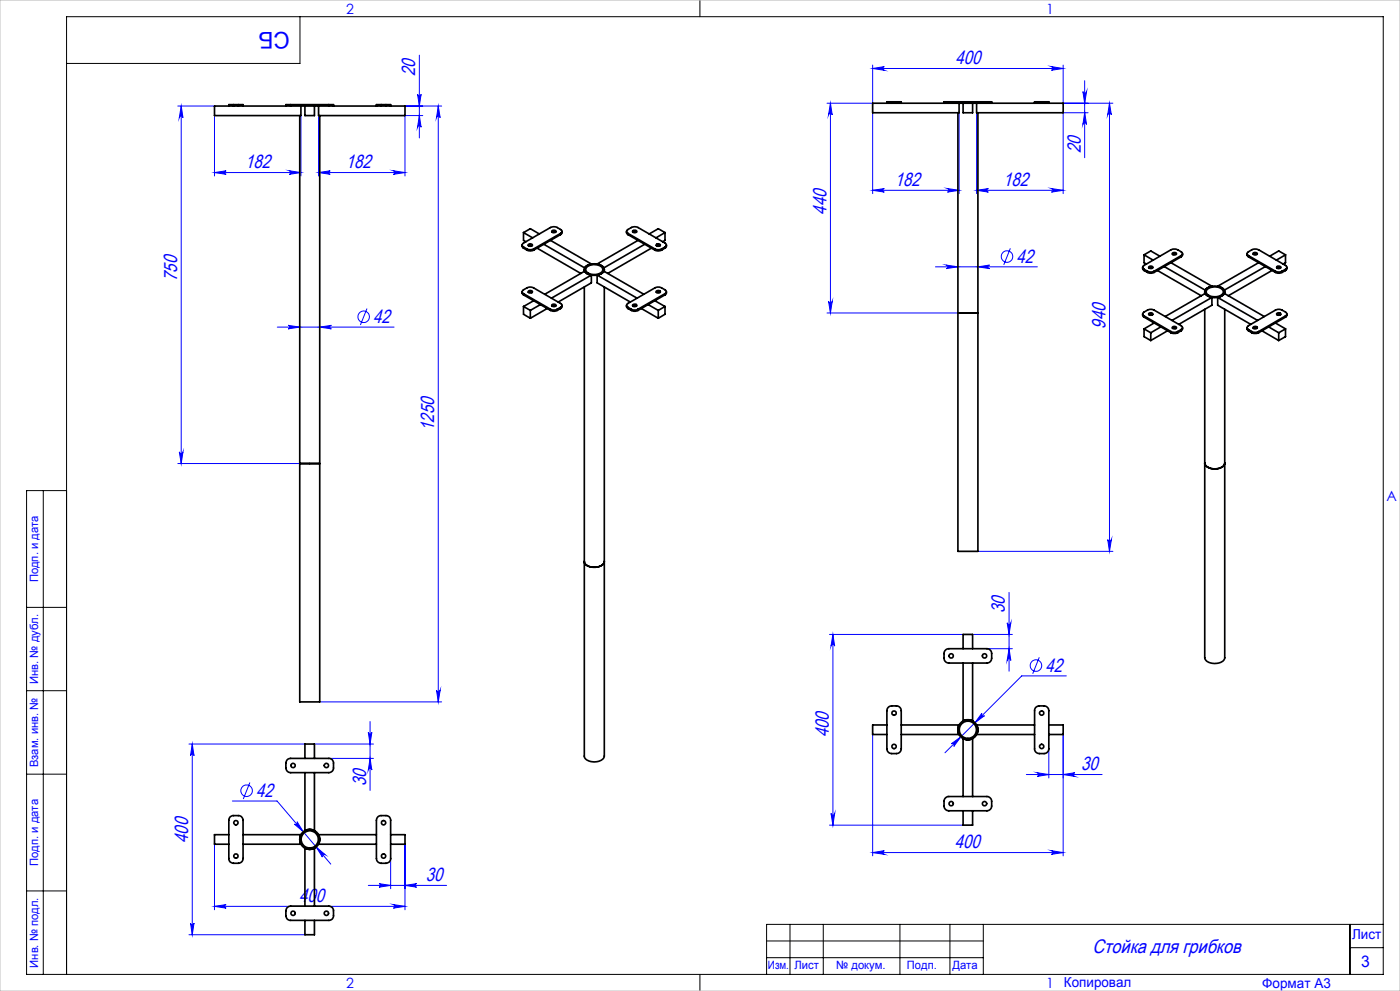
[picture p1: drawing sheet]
<svg xmlns="http://www.w3.org/2000/svg" width="420mm" height="297mm" viewBox="0 0 420 297" stroke-linecap="round" stroke-linejoin="round" font-family="sans-serif">
<g fill="none" stroke="#00f" stroke-width=".3">
<path d="M125.8 16.5v24.8M261.8 19.5v11.4h-13.7M315.4 20l3.5 .5-3.5 .6a.55 .55 0 0 0 .6-.6 .55 .55 0 0 0-.6-.5zM318.9 19.5v11.4h15M53.3 31.8h11M54.4 31.8v107.1M54.4 31.8l.5 3.5a.55 .55 0 0 0-.6-.5 .55 .55 0 0 0-.5 .5zM64.3 34.6v18.1M90.3 34.6v18.1M95.6 34.6v18.1M121.5 31.8h11M125.3 28.3a.53 .53 0 0 0 .5 .5 .53 .53 0 0 0 .5-.5l-.5 3.5z"/>
<path d="M125.8 34.6l.5 3.5a.53 .53 0 0 0-.5-.5 .53 .53 0 0 0-.5 .5zM126.8 34.6h-5.3v18.1M131.5 31.8v178.6M131.5 31.8l.5 3.5a.55 .55 0 0 0-.5-.5 .55 .55 0 0 0-.5 .5zM249.1 30.9v62.9M249.1 30.9l.6 3.5a.55 .55 0 0 0-.6-.5 .55 .55 0 0 0-.5 .5zM261.8 33.8v24.2M261.8 20.5h57.1M261.8 20.5l3.5-.5a.55 .55 0 0 0-.5 .5 .55 .55 0 0 0 .5 .6zM287.7 33.8v24.2M293 33.8v24.2M324.9 27.4a.55 .55 0 0 0 .5 .5 .55 .55 0 0 0 .6-.5l-.6 3.5z"/>
<path d="M325.4 24.2v23.1M325.4 33.8l.6 3.5a.55 .55 0 0 0-.6-.5 .55 .55 0 0 0-.5 .5zM326.4 33.8h-7.5v24.2M332.8 30.9v134.3M332.8 30.9l.6 3.5a.55 .55 0 0 0-.5-.5 .55 .55 0 0 0-.6 .5zM64.3 51.7l3.5-.5a.53 .53 0 0 0-.5 .5 .53 .53 0 0 0 .5 .5zM64.3 51.7h26M86.8 51.2l3.5 .5-3.5 .5a.53 .53 0 0 0 .5-.5 .53 .53 0 0 0-.5-.5zM95.6 51.7l3.5-.5a.53 .53 0 0 0-.5 .5 .53 .53 0 0 0 .5 .5zM95.6 51.7h25.9M118 51.2l3.5 .5-3.5 .5a.53 .53 0 0 0 .5-.5 .53 .53 0 0 0-.5-.5zM261.8 57l3.5-.5a.53 .53 0 0 0-.5 .5 .53 .53 0 0 0 .5 .6z"/>
<path d="M261.8 57h25.9M284.2 56.5l3.5 .5-3.5 .6a.53 .53 0 0 0 .5-.6 .53 .53 0 0 0-.5-.5zM293 57l3.5-.5a.53 .53 0 0 0-.5 .5 .53 .53 0 0 0 .5 .6zM293 57h25.9M315.4 56.5l3.5 .5-3.5 .6a.53 .53 0 0 0 .6-.6 .53 .53 0 0 0-.6-.5zM280.6 80h30.6M283.8 79.4l3.6 .6-3.6 .5a.53 .53 0 0 0 .6-.5 .53 .53 0 0 0-.6-.6zM293.4 80l3.5-.6a.53 .53 0 0 0-.5 .6 .53 .53 0 0 0 .5 .5zM303.1 74.4l-2 5M83.2 98h35M86.4 97.5l3.5 .5-3.5 .6a.53 .53 0 0 0 .5-.6 .53 .53 0 0 0-.5-.5zM95.9 98l3.5-.5a.53 .53 0 0 0-.5 .5 .53 .53 0 0 0 .5 .6z"/>
<path d="M110.1 92.5l-2 4.9M248.1 93.8h39.2M248.6 90.3a.55 .55 0 0 0 .5 .5 .55 .55 0 0 0 .6-.5l-.6 3.5zM53.3 138.9h36.6M53.8 135.4a.55 .55 0 0 0 .5 .5 .55 .55 0 0 0 .6-.5l-.5 3.5zM293.4 165.2h40.5M302.7 177.5v23.7M332.3 161.7a.55 .55 0 0 0 .6 .5 .55 .55 0 0 0 .5-.5l-.6 3.5zM248.8 190.1h40.1M249.9 190.1l.5 3.5a.55 .55 0 0 0-.5-.5 .55 .55 0 0 0-.6 .5zM249.9 190.1v57.2M291.8 190.1h11.9"/>
<path d="M296.1 194.4h7.6M302.2 186.7a.55 .55 0 0 0 .5 .5 .55 .55 0 0 0 .5-.5l-.5 3.4zM302.7 194.4l.5 3.5a.55 .55 0 0 0-.5-.5 .55 .55 0 0 0-.5 .5zM311.8 197l-2 4.9M95.9 210.4h36.6M110.5 219.5a.53 .53 0 0 0 .5 .5 .53 .53 0 0 0 .5-.5l-.5 3.5zM111 216.2v20.7M131 206.8a.55 .55 0 0 0 .5 .6 .55 .55 0 0 0 .5-.6l-.5 3.6zM294.6 213.7a.54 .54 0 0 0 0 .8 .54 .54 0 0 0 .7 0l-2.8 2.1zM319.9 202.6h-13.4l-23 23M56.7 223h34.8M57.7 223l.5 3.5a.53 .53 0 0 0-.5-.5 .53 .53 0 0 0-.6 .5z"/>
<path d="M57.7 223v57.1M75 234.5l-2 5M94.4 223h17.6M98.6 227.3h13.4M111 227.3l.5 3.5a.53 .53 0 0 0-.5-.5 .53 .53 0 0 0-.5 .5zM261.8 220.2v36.3M285.4 222.9l2.9-2.1-2.2 2.9a.54 .54 0 0 0 0-.7 .54 .54 0 0 0-.7-.1zM307.9 232.1h22.7M311.1 231.6l3.5 .5-3.5 .6a.55 .55 0 0 0 .6-.6 .55 .55 0 0 0-.6-.5zM314.6 224.4v8.7M318.9 220.2v36.3M318.9 232.1l3.5-.5a.55 .55 0 0 0-.5 .5 .55 .55 0 0 0 .5 .6z"/>
<path d="M64.3 253v19.7M69.7 240.1h13.4l16.1 18.9M88.3 247a.54 .54 0 0 0 .7 0 .54 .54 0 0 0 .1-.7l1.9 3zM94.9 253.9l2.6 2.2a.54 .54 0 0 0-.7 0 .54 .54 0 0 0-.1 .8zM117.2 257.3v9M121.5 253v19.7M248.8 247.3h40.1M249.3 243.8a.55 .55 0 0 0 .6 .5 .55 .55 0 0 0 .5-.5l-.5 3.5zM261.8 255.5l3.5-.6a.55 .55 0 0 0-.5 .6 .55 .55 0 0 0 .5 .5zM261.8 255.5h57.1M315.4 254.9l3.5 .6-3.5 .5a.55 .55 0 0 0 .6-.5 .55 .55 0 0 0-.6-.6zM57.1 276.6a.53 .53 0 0 0 .6 .5 .53 .53 0 0 0 .5-.5l-.5 3.5z"/>
<path d="M64.3 271.6h57.2M64.3 271.6l3.5-.5a.53 .53 0 0 0-.5 .5 .53 .53 0 0 0 .5 .6zM110.5 265.4h23.5M113.7 264.8l3.5 .6-3.5 .5a.53 .53 0 0 0 .5-.5 .53 .53 0 0 0-.5-.6zM118 271.1l3.5 .5-3.5 .6a.53 .53 0 0 0 .5-.6 .53 .53 0 0 0-.5-.5zM121.5 265.4l3.5-.6a.53 .53 0 0 0-.5 .6 .53 .53 0 0 0 .5 .5zM56.7 280.1h34.8"/>
<circle cx="302.1" cy="76.9" r="1.73"/>
<circle cx="109.1" cy="94.9" r="1.73"/>
<circle cx="310.8" cy="199.5" r="1.73"/>
<circle cx="74" cy="237" r="1.73"/>
</g>
<g fill="none" stroke="#000" stroke-width=".3">
<path d="M90 5v14h-70M210 0v5M13 147v145M20 147h-12v145h407v-287h-395v287M8 182h12M8 207h12M8 232h12M8 267h12M237 277v15M247 277v15M270 277v15M285 277v15"/>
<path d="M295 277v15M405 277v15M415 277h-185v15M210 292v5M230 282h65M230 287h65M405 284h10"/>
</g>
<path d="M0 0h420v297h-420z" fill="none" stroke="#c0c0c0" stroke-width=".3"/>
<g fill="#00f">
<path d="M315.4 56.5l3.5 .5-3.5 .6a.53 .53 0 0 0 .6-.6 .53 .53 0 0 0-.6-.5zM293 57l3.5-.5a.53 .53 0 0 0-.5 .5 .53 .53 0 0 0 .5 .6zM284.2 56.5l3.5 .5-3.5 .6a.53 .53 0 0 0 .5-.6 .53 .53 0 0 0-.5-.5zM261.8 57l3.5-.5a.53 .53 0 0 0-.5 .5 .53 .53 0 0 0 .5 .6zM315.4 254.9l3.5 .6-3.5 .5a.55 .55 0 0 0 .6-.5 .55 .55 0 0 0-.6-.6zM261.8 255.5l3.5-.6a.55 .55 0 0 0-.5 .6 .55 .55 0 0 0 .5 .5zM118 51.2l3.5 .5-3.5 .5a.53 .53 0 0 0 .5-.5 .53 .53 0 0 0-.5-.5zM95.6 51.7l3.5-.5a.53 .53 0 0 0-.5 .5 .53 .53 0 0 0 .5 .5zM86.8 51.2l3.5 .5-3.5 .5a.53 .53 0 0 0 .5-.5 .53 .53 0 0 0-.5-.5zM64.3 51.7l3.5-.5a.53 .53 0 0 0-.5 .5 .53 .53 0 0 0 .5 .5z"/>
<path d="M261.8 20.5l3.5-.5a.55 .55 0 0 0-.5 .5 .55 .55 0 0 0 .5 .6zM315.4 20l3.5 .5-3.5 .6a.55 .55 0 0 0 .6-.6 .55 .55 0 0 0-.6-.5zM283.8 79.4l3.6 .6-3.6 .5a.53 .53 0 0 0 .6-.5 .53 .53 0 0 0-.6-.6zM293.4 80l3.5-.6a.53 .53 0 0 0-.5 .6 .53 .53 0 0 0 .5 .5zM285.4 222.9a.54 .54 0 0 1 .7 0 .54 .54 0 0 1 0 .8l2.2-2.9zM294.6 213.7l-2.1 2.9 2.8-2.1a.54 .54 0 0 1-.7 0 .54 .54 0 0 1 0-.8zM311.1 231.6l3.5 .5-3.5 .6a.55 .55 0 0 0 .6-.6 .55 .55 0 0 0-.6-.5zM318.9 232.1l3.5-.5a.55 .55 0 0 0-.5 .5 .55 .55 0 0 0 .5 .6zM86.4 97.5l3.5 .5-3.5 .6a.53 .53 0 0 0 .5-.6 .53 .53 0 0 0-.5-.5zM95.9 98l3.5-.5a.53 .53 0 0 0-.5 .5 .53 .53 0 0 0 .5 .6zM64.3 271.6l3.5-.5a.53 .53 0 0 0-.5 .5 .53 .53 0 0 0 .5 .6zM118 271.1l3.5 .5-3.5 .6a.53 .53 0 0 0 .5-.6 .53 .53 0 0 0-.5-.5zM113.7 264.8l3.5 .6-3.5 .5a.53 .53 0 0 0 .5-.5 .53 .53 0 0 0-.5-.6zM121.5 265.4l3.5-.6a.53 .53 0 0 0-.5 .6 .53 .53 0 0 0 .5 .5zM94.9 253.9l1.8 3a.54 .54 0 0 1 .1-.8 .54 .54 0 0 1 .7 0zM88.3 247l2.7 2.3-1.9-3a.54 .54 0 0 1-.1 .7 .54 .54 0 0 1-.7 0z"/>
<path d="M302.7 194.4l.5 3.5a.55 .55 0 0 0-.5-.5 .55 .55 0 0 0-.5 .5zM302.2 186.7a.55 .55 0 0 0 .5 .5 .55 .55 0 0 0 .5-.5l-.5 3.4zM111 227.3l.5 3.5a.53 .53 0 0 0-.5-.5 .53 .53 0 0 0-.5 .5zM110.5 219.5a.53 .53 0 0 0 .5 .5 .53 .53 0 0 0 .5-.5l-.5 3.5z"/>
<path d="M332.3 161.7a.55 .55 0 0 0 .6 .5 .55 .55 0 0 0 .5-.5l-.6 3.5zM332.8 30.9l.6 3.5a.55 .55 0 0 0-.5-.5 .55 .55 0 0 0-.6 .5zM325.4 33.8l.6 3.5a.55 .55 0 0 0-.6-.5 .55 .55 0 0 0-.5 .5zM324.9 27.4a.55 .55 0 0 0 .5 .5 .55 .55 0 0 0 .6-.5l-.6 3.5zM248.6 90.3a.55 .55 0 0 0 .5 .5 .55 .55 0 0 0 .6-.5l-.6 3.5zM249.1 30.9l.6 3.5a.55 .55 0 0 0-.6-.5 .55 .55 0 0 0-.5 .5zM131 206.8a.55 .55 0 0 0 .5 .6 .55 .55 0 0 0 .5-.6l-.5 3.6zM131.5 31.8l.5 3.5a.55 .55 0 0 0-.5-.5 .55 .55 0 0 0-.5 .5zM53.8 135.4a.55 .55 0 0 0 .5 .5 .55 .55 0 0 0 .6-.5l-.5 3.5zM54.4 31.8l.5 3.5a.55 .55 0 0 0-.6-.5 .55 .55 0 0 0-.5 .5zM125.8 34.6l.5 3.5a.53 .53 0 0 0-.5-.5 .53 .53 0 0 0-.5 .5zM125.3 28.3a.53 .53 0 0 0 .5 .5 .53 .53 0 0 0 .5-.5l-.5 3.5z"/>
<path d="M249.9 190.1l.5 3.5a.55 .55 0 0 0-.5-.5 .55 .55 0 0 0-.6 .5zM249.3 243.8a.55 .55 0 0 0 .6 .5 .55 .55 0 0 0 .5-.5l-.5 3.5zM57.7 223l.5 3.5a.53 .53 0 0 0-.5-.5 .53 .53 0 0 0-.6 .5zM57.1 276.6a.53 .53 0 0 0 .6 .5 .53 .53 0 0 0 .5-.5l-.5 3.5z"/>
</g>
<g fill="none" stroke="#000" stroke-width=".5">
<path d="M68.7 31.8h1.4M68.7 31.8h-4.4v2.8h26v-2.8M70.1 31.4h-1.4v.4M70.1 31.8h1.4M70.1 31.4v.4M70.1 31.4h1.4M71.5 31.4h1.4v.4M71.5 31.8h1.4M71.5 31.4v.4M72.9 31.8h12.9M85.8 31.8h1.4M87.2 31.4h-1.4v.4"/>
<path d="M87.2 31.8h11.4M87.2 31.4h11.4M87.2 31.4v.4M89.9 34.6v175.8h6v-175.8M91.5 31.8v2.8h2.8v-2.8M95.6 31.8v2.8h25.9v-2.8h-4.3M98.6 31.4h1.4v.4M98.6 31.8h1.4M98.6 31.4v.4M100 31.8h12.9M112.9 31.8h1.4M114.3 31.4h-1.4v.4"/>
<path d="M114.3 31.8h1.5M114.3 31.4h1.5M114.3 31.4v.4M115.8 31.8h1.4M115.8 31.4h1.4v.4M115.8 31.4v.4M266.1 30.9h1.4M266.1 30.9h-4.3v2.9h25.9v-2.9M267.5 30.5h-1.4v.4M267.5 30.9h1.4M267.5 30.5h1.4M267.5 30.5v.4"/>
<path d="M268.9 30.5h1.5v.4M268.9 30.9h1.5M268.9 30.5v.4M270.4 30.9h12.8M283.2 30.9h1.5M284.7 30.5h-1.5v.4M284.7 30.5v.4M284.7 30.9h11.4M284.7 30.5h11.4M287.4 33.8v131.4h6v-131.4M288.9 30.9v2.9h2.9v-2.9M293 30.9v2.9h25.9v-2.9h-4.3"/>
<path d="M296.1 30.9h1.4M296.1 30.5h1.4v.4M296.1 30.5v.4M297.5 30.9h12.9M310.4 30.9h1.4M311.8 30.5h-1.4v.4M311.8 30.9h1.4M311.8 30.5h1.4M311.8 30.5v.4M313.2 30.9h1.4M313.2 30.5h1.4v.4M313.2 30.5v.4"/>
<path d="M156.6 73.4l.1 .5 .4 .5M157.1 69.7v2.3l.7 .5M157.1 74v.4M157.1 69.7l2.7 1.6M157.1 69.7l2-1.2 2.7 1.6M157.1 74l1 .6M157.1 74.4l1 .6M158.1 74.6a2.17 2.17 0 0 0 2 0M158.1 75a2.17 2.17 0 0 0 2 0M158.1 74.6v.4M158.5 73.3a.6 .6 0 0 1 .7-.3 .6 .6 0 0 1 .4 .7h-.1a.63 .63 0 0 1-1-.4zM158.5 73.6l.5-.2 .7 .2"/>
<path d="M160.1 74.6v.4M161.1 74.4l13.1 7.5M165.1 72l12.3 7.1a2.88 2.88 0 0 0-2 1.2l-12.3-7.1M165.6 69.5l.3-.1 .8 .1M165.6 69.1h.2a.49 .49 0 0 1 .7-.2 .49 .49 0 0 1 0 .8h-.1a.48 .48 0 0 1-.6 0 .48 .48 0 0 1-.2-.6zM168.2 70a.61 .61 0 0 0 .4-.6 .61 .61 0 0 0-.4-.6l-1-.6a2.24 2.24 0 0 0-2.1 0l-8 4.6a.64 .64 0 0 0-.5 .6 .64 .64 0 0 0 .5 .6M168.2 70l-8.1 4.6M168.2 70v.3M168.2 70.3l-8.1 4.7M168.6 69.4v.5l-.4 .4M175.9 79.7a4.2 4.2 0 0 1 5.3 .7 1.9 1.9 0 0 1-2.1 2.1 3 3 0 0 1-3.8-1.7zM188 69.4v.5l.4 .4"/>
<path d="M188.4 70a.61 .61 0 0 1-.4-.6 .61 .61 0 0 1 .4-.6l1-.6a2.17 2.17 0 0 1 2 0l8.1 4.6a.64 .64 0 0 1 .4 .6 .64 .64 0 0 1-.4 .6M188.4 70l8.1 4.6M188.4 70v.3M188.4 70.3l8.1 4.7M189.8 69.2l.1-.1a.53 .53 0 0 1 .7-.2 .53 .53 0 0 1 .3 .7l-.2 .1a.54 .54 0 0 1-.6 0 .54 .54 0 0 1-.3-.5zM189.8 69.5l.5-.1 .7 .1M191.4 72l-12.3 7.1a2.88 2.88 0 0 1 2.1 1.2l12.2-7.1M195.4 74.4l-13.1 7.5M196.5 74.6a2.17 2.17 0 0 0 2 0M196.5 75a2.17 2.17 0 0 0 2 0M196.5 74.6v.4M196.9 73.3a.55 .55 0 0 1 .7-.3 .55 .55 0 0 1 .3 .7 .58 .58 0 0 1-.6 .1 .58 .58 0 0 1-.4-.5z"/>
<path d="M196.9 73.6l.6-.2 .5 .2M198.5 74.6v.4M199.5 69.7v2.3l-.7 .5M199.5 74v.4M199.5 69.7l-2.7 1.6M199.5 69.7l-2-1.2-2.8 1.6M199.5 74l-1 .6M199.5 74.4l-1 .6M199.9 73.4l-.1 .7-.3 .3M343.2 76.4v2.3l.7 .4M343.2 76.4l2-1.2 2.8 1.6M343.2 76.4l2.7 1.6"/>
<path d="M344.7 79.9l.1-.1a.49 .49 0 0 1 .8-.1 .49 .49 0 0 1 0 .7 .52 .52 0 0 1-.7 .2 .52 .52 0 0 1-.2-.7zM351.3 78.7l12.3 7.1a2.88 2.88 0 0 0-2 1.2l-12.3-7.1M351.8 76.2l.4-.2 .7 .2M351.8 75.8a.58 .58 0 0 1 .7-.2 .58 .58 0 0 1 .3 .7h-.1a.54 .54 0 0 1-.7 .2 .54 .54 0 0 1-.2-.7zM354.3 76.6a.61 .61 0 0 0 .5-.6 .61 .61 0 0 0-.5-.5l-1.5-.8h-1l-8.6 4.8a.61 .61 0 0 0-.4 .6 .61 .61 0 0 0 .4 .6M354.3 76.6v.4M354.3 76.6l-8 4.7M354.3 77l-8 4.6M354.8 76l-.1 .5-.4 .5M374.1 76l.1 .5 .3 .5M374.5 76.6a.61 .61 0 0 1-.4-.6 .61 .61 0 0 1 .4-.5l1.5-.8 1.6 .2 8.1 4.6a.63 .63 0 0 1 .3 .6 .63 .63 0 0 1-.3 .6M374.5 76.6v.4"/>
<path d="M374.5 76.6l8.1 4.7M374.5 77l8.1 4.6M376 75.8l.2-.1a.49 .49 0 0 1 .7-.1 .49 .49 0 0 1 .1 .7l-.1 .1a.56 .56 0 0 1-.6 0 .56 .56 0 0 1-.3-.6zM376 76.2l.4-.2 .7 .2M377.6 78.7l-12.3 7.1 1.5 .6 .5 .6 12.3-7.1M383 79.9h.2a.58 .58 0 0 1 .6-.2 .58 .58 0 0 1 .4 .6 .63 .63 0 0 1-.7 .2 .63 .63 0 0 1-.5-.6zM385.7 76.4v2.3l-.7 .4M385.7 76.4l-2.8 1.6M385.7 76.4l-2.1-1.2-2.7 1.6M156.6 87.5l.1 .4 .4 .5M157.1 88a.61 .61 0 0 1-.5-.6 .61 .61 0 0 1 .5-.5l1-.6a2.17 2.17 0 0 1 2 0l8.1 4.6a.61 .61 0 0 1 .4 .6 .61 .61 0 0 1-.4 .6M157.1 91.9l2 1.1"/>
<path d="M157.1 91.9v2.3l2 1.2M157.1 88v.4M157.1 88l8 4.7M157.1 88.4l8 4.6M158.5 87.6l.5-.2 .7 .2M158.5 87.3a.63 .63 0 0 1 .7-.2 .63 .63 0 0 1 .5 .5l-.2 .1a.57 .57 0 0 1-.6 .1 .57 .57 0 0 1-.4-.5zM159.1 93v2.4M160.1 90.1l-3 1.8M162.1 91.3l-3 1.7M164.1 92.5l-5 2.9M165.1 92.7a2.24 2.24 0 0 0 2.1 0M165.1 93a2.24 2.24 0 0 0 2.1 0"/>
<path d="M165.1 92.7v.3M165.6 91.3l.2-.1a.55 .55 0 0 1 .6-.1 .55 .55 0 0 1 .3 .6 .63 .63 0 0 1-.7 .2 .63 .63 0 0 1-.4-.6zM165.6 91.7l.4-.2 .7 .2M167.2 92.7v.3M168.2 92.1v.4M168.2 92.1l-1 .6M168.2 92.5l-1 .5M168.6 91.5v.5l-.4 .5M175.3 86v140.6a3.1 3.1 0 0 0 4.1 1.6 2.19 2.19 0 0 0 1.9-1.6v-140.6M175.3 80.8v.5M176 80.1a3.4 3.4 0 0 1 4.8 .5 1.98 1.98 0 0 1-2.4 1.7 2.08 2.08 0 0 1-2.6-1.8zM177.4 82.4a2.6 2.6 0 0 1-2-1.1l-12 6.9"/>
<path d="M177.4 82.4v2.4l-9.9 5.7M177.4 82.4l-11.9 7M179.1 82.4a2.6 2.6 0 0 0 2.1-1.1l11.9 6.9M179.1 82.4v2.4l10 5.7M179.1 82.4l12 7M181.3 80.8v.5M188 91.5v.5l.4 .5M188.4 92.1v.4M188.4 92.1l1 .6M188.4 92.5l1 .5M189.4 92.7a2.17 2.17 0 0 0 2 0M189.4 93a2.17 2.17 0 0 0 2 0"/>
<path d="M189.4 92.7v.3M189.8 91.7l.4-.2 .8 .2M189.9 91.3l.1-.1a.49 .49 0 0 1 .7-.1 .49 .49 0 0 1 .1 .7 .52 .52 0 0 1-.7 .2 .52 .52 0 0 1-.2-.7zM191.4 92.7v.3M192.4 92.5l5.1 2.9M194.5 91.3l3 1.7M196.5 90.1l3 1.8M196.9 87.6l.5-.2 .6 .2M197 87.2a.58 .58 0 0 1 .6-.2 .58 .58 0 0 1 .4 .7h-.1a.54 .54 0 0 1-.7 .1 .54 .54 0 0 1-.2-.6zM197.5 93v2.4M199.5 88a.61 .61 0 0 0 .4-.6 .61 .61 0 0 0-.4-.5l-1-.6a2.17 2.17 0 0 0-2 0l-8.1 4.6a.61 .61 0 0 0-.4 .6 .61 .61 0 0 0 .4 .6M199.5 88v.4"/>
<path d="M199.5 91.9v2.3l-2 1.2M199.5 91.9l-2 1.1M199.5 88l-8.1 4.7M199.5 88.4l-8.1 4.6M199.9 87.5l-.1 .6-.3 .3M287.4 93.8h6zM342.8 94.1l.1 .7 .3 .2M342.8 80.1v.5l.4 .5M343.2 94.7a.61 .61 0 0 1-.4-.6 .61 .61 0 0 1 .4-.6l1-.5a2.17 2.17 0 0 1 2.1 0l8 4.6a.61 .61 0 0 1 .5 .6 .61 .61 0 0 1-.5 .6M343.2 94.7l8.1 4.7M343.2 80.7v.4M343.2 94.7v.3"/>
<path d="M343.2 98.6v2.3l2 1.2M343.2 95l8.1 4.7M343.2 80.7l1 .6M343.2 81.1l1 .5M343.2 98.6l2 1.1M344.2 81.3a2.17 2.17 0 0 0 2.1 0M344.2 81.6a2.17 2.17 0 0 0 2.1 0M344.2 81.3v.3M344.7 93.9a.62 .62 0 0 1 .7-.2 .62 .62 0 0 1 .4 .6l-.1 .1a.58 .58 0 0 1-.7 .1 .58 .58 0 0 1-.3-.6zM344.7 94.3l.6-.2 .5 .2M344.7 80.3l.3-.2 .8 .2M345.2 99.7v2.4"/>
<path d="M346.3 81.3v.3M346.3 96.8l-3.1 1.8M347.2 81.1l13.2 7.5M348.3 98l-3.1 1.7M350.3 99.1l-5.1 3M351.3 99.4a2.17 2.17 0 0 0 2 0M351.3 99.7l.7 .2 1.3-.2M351.3 99.4v.3M351.8 98a.55 .55 0 0 1 .7-.3 .55 .55 0 0 1 .3 .8 .58 .58 0 0 1-.7 .1 .58 .58 0 0 1-.3-.6zM351.8 98.4l.4-.2 .7 .2M353.3 99.4v.3M354.3 98.8l-1 .6"/>
<path d="M354.3 98.8v.3M354.3 99.1l-1 .6M354.8 98.2l-.1 .5-.4 .4M361.4 92.7v104.4a3 3 0 0 0 3.8 1.7 2.15 2.15 0 0 0 2.2-1.7v-104.4M361.4 87.5v.5M361.8 86.6a4 4 0 0 1 5.5 .4 1.65 1.65 0 0 1-1.7 2.1 3.3 3.3 0 0 1-4.2-1.6zM362.1 86.8a3.4 3.4 0 0 1 4.9 .4 1.92 1.92 0 0 1-2.4 1.7 2.29 2.29 0 0 1-2.8-1.5zM363.6 89.1a2.76 2.76 0 0 1-2-1.2l-12 7M363.6 89.1l-12 6.9M363.6 89.1v2.4l-10 5.7M365.3 89.1a2.96 2.96 0 0 0 2-1.2l12 7M365.3 89.1v2.4l9.9 5.7"/>
<path d="M365.3 89.1l12 6.9M367.4 87.5v.5M374.1 98.2l.1 .5 .3 .4M374.5 98.8l1 .6M374.5 98.8v.3M374.5 99.1l1 .6M375.5 99.4a2.24 2.24 0 0 0 2.1 0M375.5 99.7l.8 .2 1.3-.2M375.5 99.4v.3M376 98.4l.5-.2 .6 .2M376 98l.2-.1a.49 .49 0 0 1 .7-.1 .49 .49 0 0 1 0 .7 .54 .54 0 0 1-.6 .1 .54 .54 0 0 1-.3-.6zM377.6 99.4v.3"/>
<path d="M378.6 99.1l5 3M380.6 98l3 1.7M381.6 81.1l-13.1 7.5M382.6 81.3a2.17 2.17 0 0 0 2 0M382.6 81.6a2.17 2.17 0 0 0 2 0M382.6 81.3v.3M382.6 96.8l3.1 1.8M383 94a.6 .6 0 0 1 .7-.3 .6 .6 0 0 1 .4 .6 .67 .67 0 0 1-1.1-.3zM383 94.3l.6-.2 .6 .2M383 80.3l.5-.2 .7 .2M383.6 99.7v2.4M384.6 81.3v.3"/>
<path d="M385.7 94.7a.63 .63 0 0 0 .3-.6 .63 .63 0 0 0-.3-.6l-1.1-.5a2.17 2.17 0 0 0-2 0l-8.1 4.6a.61 .61 0 0 0-.4 .6 .61 .61 0 0 0 .4 .6M385.7 94.7l-8.1 4.7M385.7 80.7v.4M385.7 94.7v.3M385.7 98.6v2.3l-2.1 1.2M385.7 95l-8.1 4.7M385.7 80.7l-1.1 .6M385.7 81.1l-1.1 .5M385.7 98.6l-2.1 1.1M386 94.1v.5l-.3 .4M386 80.1v.5l-.3 .5M89.9 138.9h6z"/>
<path d="M361.4 138.8a3.2 3.2 0 0 0 4.2 1.6 2.09 2.09 0 0 0 1.8-1.6 3 3 0 0 1-3.8 1.7 2.31 2.31 0 0 1-2.2-1.7zM175.3 168.3a3 3 0 0 0 3.8 1.7 2.31 2.31 0 0 0 2.2-1.7 3.2 3.2 0 0 1-4.2 1.6 2.09 2.09 0 0 1-1.8-1.6zM283.6 194.8l1.1-.4h11.4a1.45 1.45 0 0 1 1.4 1.5v1.4a1.45 1.45 0 0 1-1.4 1.4h-11.4a1.45 1.45 0 0 1-1.5-1.4v-1.7zM288.9 198.7v17.4a3.1 3.1 0 0 1 2.9 0v-17.4M288.9 194.4v-4.3h2.9v4.3M266.1 217.3h-4.3v2.8h4.3M266.5 212l.7-.4h1.7a1.45 1.45 0 0 1 1.5 1.4v11.4a1.45 1.45 0 0 1-1.5 1.4h-1.4a1.45 1.45 0 0 1-1.4-1.4v-11.4zM270.4 217.3h17.3a3.1 3.1 0 0 0 0 2.8h-17.3M310.4 217.3h-17.4a2.82 2.82 0 0 1 0 2.8h17.4M310.8 212l.7-.4h1.7a1.45 1.45 0 0 1 1.4 1.4v11.4a1.45 1.45 0 0 1-1.4 1.4h-1.4a1.39 1.39 0 0 1-1.4-1.4v-11.7zM314.6 217.3h4.3v2.8h-4.3M86.2 227.7l.7-.4h11.7a1.33 1.33 0 0 1 1.4 1.4v1.4a1.39 1.39 0 0 1-1.4 1.5h-11.4a1.45 1.45 0 0 1-1.4-1.5v-1.7z"/>
<path d="M91.5 231.6v17.3a3.1 3.1 0 0 1 2.8 0v-17.3M91.5 227.3v-4.3h2.8v4.3M283.6 239.1l.8-.4h11.7a1.45 1.45 0 0 1 1.4 1.4v1.5a1.45 1.45 0 0 1-1.4 1.4h-11.4a1.45 1.45 0 0 1-1.5-1.4v-1.7zM288.9 238.7v-17.3a3.1 3.1 0 0 0 2.9 0v17.3M68.7 250.2h-4.4v2.8h4.4M69 244.8l.8-.4h1.7a1.39 1.39 0 0 1 1.4 1.4v11.5a1.45 1.45 0 0 1-1.4 1.4h-1.4a1.39 1.39 0 0 1-1.4-1.4v-11.7zM72.9 250.2h17.4a3.1 3.1 0 0 0 0 2.8h-17.4M112.9 250.2h-17.3a3.1 3.1 0 0 1 0 2.8h17.3M113.3 244.8l.8-.4h1.7a1.33 1.33 0 0 1 1.4 1.4v11.5a1.39 1.39 0 0 1-1.4 1.4h-1.5a1.45 1.45 0 0 1-1.4-1.4v-11.5zM117.2 250.2h4.3v2.8h-4.3M288.9 243v4.3h2.9v-4.3M86.2 272l1-.4h11.4a1.39 1.39 0 0 1 1.4 1.4v1.4a1.33 1.33 0 0 1-1.4 1.4h-11.4a1.39 1.39 0 0 1-1.4-1.4v-1.7z"/>
<path d="M91.5 271.6v-17.4a3.1 3.1 0 0 0 2.8 0v17.4M91.5 275.8v4.3h2.8v-4.3"/>
<circle cx="285.4" cy="196.6" r=".65"/>
<circle cx="295.4" cy="196.6" r=".65"/>
<circle cx="268.2" cy="213.7" r=".65"/>
<circle cx="290.4" cy="218.7" r="3"/>
<circle cx="290.4" cy="218.7" r="2.58"/>
<circle cx="312.5" cy="213.7" r=".64"/>
<circle cx="87.9" cy="229.4" r=".64"/>
<circle cx="97.9" cy="229.4" r=".65"/>
<circle cx="268.2" cy="223.7" r=".65"/>
<circle cx="312.5" cy="223.7" r=".64"/>
<circle cx="70.8" cy="246.6" r=".65"/>
<circle cx="70.8" cy="256.6" r=".64"/>
<circle cx="92.9" cy="251.6" r="3"/>
<circle cx="92.9" cy="251.6" r="2.56"/>
<circle cx="115.1" cy="246.6" r=".64"/>
<circle cx="115.1" cy="256.6" r=".64"/>
<circle cx="285.4" cy="240.8" r=".64"/>
<circle cx="295.4" cy="240.9" r=".65"/>
<circle cx="87.9" cy="273.7" r=".64"/>
<circle cx="97.9" cy="273.7" r=".64"/>
</g>
<text font-size="6.9" fill="#00f" x="86.9" y="9.4" transform="rotate(-180 86.9 9.4)">СБ</text>
<text font-size="5.8" fill="#00f" x="327.7" y="285.6">Стойка для грибков</text>
<g font-size="5.7" fill="#00f">
<text x="124.6" y="22.8" transform="rotate(-90 124.6 22.8)">20</text>
<text x="286.7" y="19.3">400</text>
<text x="324.2" y="46" transform="rotate(-90 324.2 46)">20</text>
<text x="73.5" y="50.5">182</text>
<text x="103.8" y="50.5">182</text>
<text x="268.4" y="55.8">182</text>
<text x="300.9" y="55.8">182</text>
<text x="247.9" y="64.3" transform="rotate(-90 247.9 64.3)">440</text>
<text x="305" y="78.7">42</text>
<text x="53.1" y="84.2" transform="rotate(-90 53.1 84.2)">750</text>
<text x="112" y="96.8">42</text>
<text x="331.6" y="98.5" transform="rotate(-90 331.6 98.5)">940</text>
<text x="130.3" y="129.2" transform="rotate(-90 130.3 129.2)">1250</text>
<text x="301.5" y="183.8" transform="rotate(-90 301.5 183.8)">30</text>
<text x="313.7" y="201.3">42</text>
<text x="248.6" y="221" transform="rotate(-90 248.6 221)">400</text>
<text x="324.4" y="230.9">30</text>
<text x="76.9" y="238.8">42</text>
<text x="109.8" y="235.6" transform="rotate(-90 109.8 235.6)">30</text>
<text x="56.5" y="252.7" transform="rotate(-90 56.5 252.7)">400</text>
<text x="286.5" y="254.2">400</text>
<text x="127.7" y="264.1">30</text>
<text x="89.7" y="270.4">400</text>
</g>
<text font-size="4.8" fill="#00f" x="408.3" y="289.7">3</text>
<g font-size="4.2" fill="#00f">
<text x="103.8" y="4.2">2</text>
<text x="313.8" y="4.2">1</text>
<text x="415.9" y="150.2">A</text>
<text x="103.8" y="296.2">2</text>
<text x="313.8" y="296.2">1</text>
</g>
<g font-size="4.1" fill="#00f">
<text x="405.6" y="281.5">Лист</text>
<text x="319.2" y="295.9">Копировал</text>
<text x="378.7" y="296">Формат А3</text>
</g>
<g font-size="3.4" fill="#00f">
<text x="11.4" y="174.5" transform="rotate(-90 11.4 174.5)">Подп. и дата</text>
<text x="11.4" y="205" transform="rotate(-90 11.4 205)">Инв. № дубл.</text>
<text x="11.4" y="229.9" transform="rotate(-90 11.4 229.9)">Взам. инв. №</text>
<text x="11.4" y="259.5" transform="rotate(-90 11.4 259.5)">Подп. и дата</text>
<text x="11.4" y="290" transform="rotate(-90 11.4 290)">Инв. № подл.</text>
<text x="230.4" y="290.4">Изм.</text>
<text x="238.3" y="290.4">Лист</text>
<text x="250.9" y="290.4">№ докум.</text>
<text x="272.1" y="290.4">Подп.</text>
<text x="285.7" y="290.5">Дата</text>
</g>
</svg>
